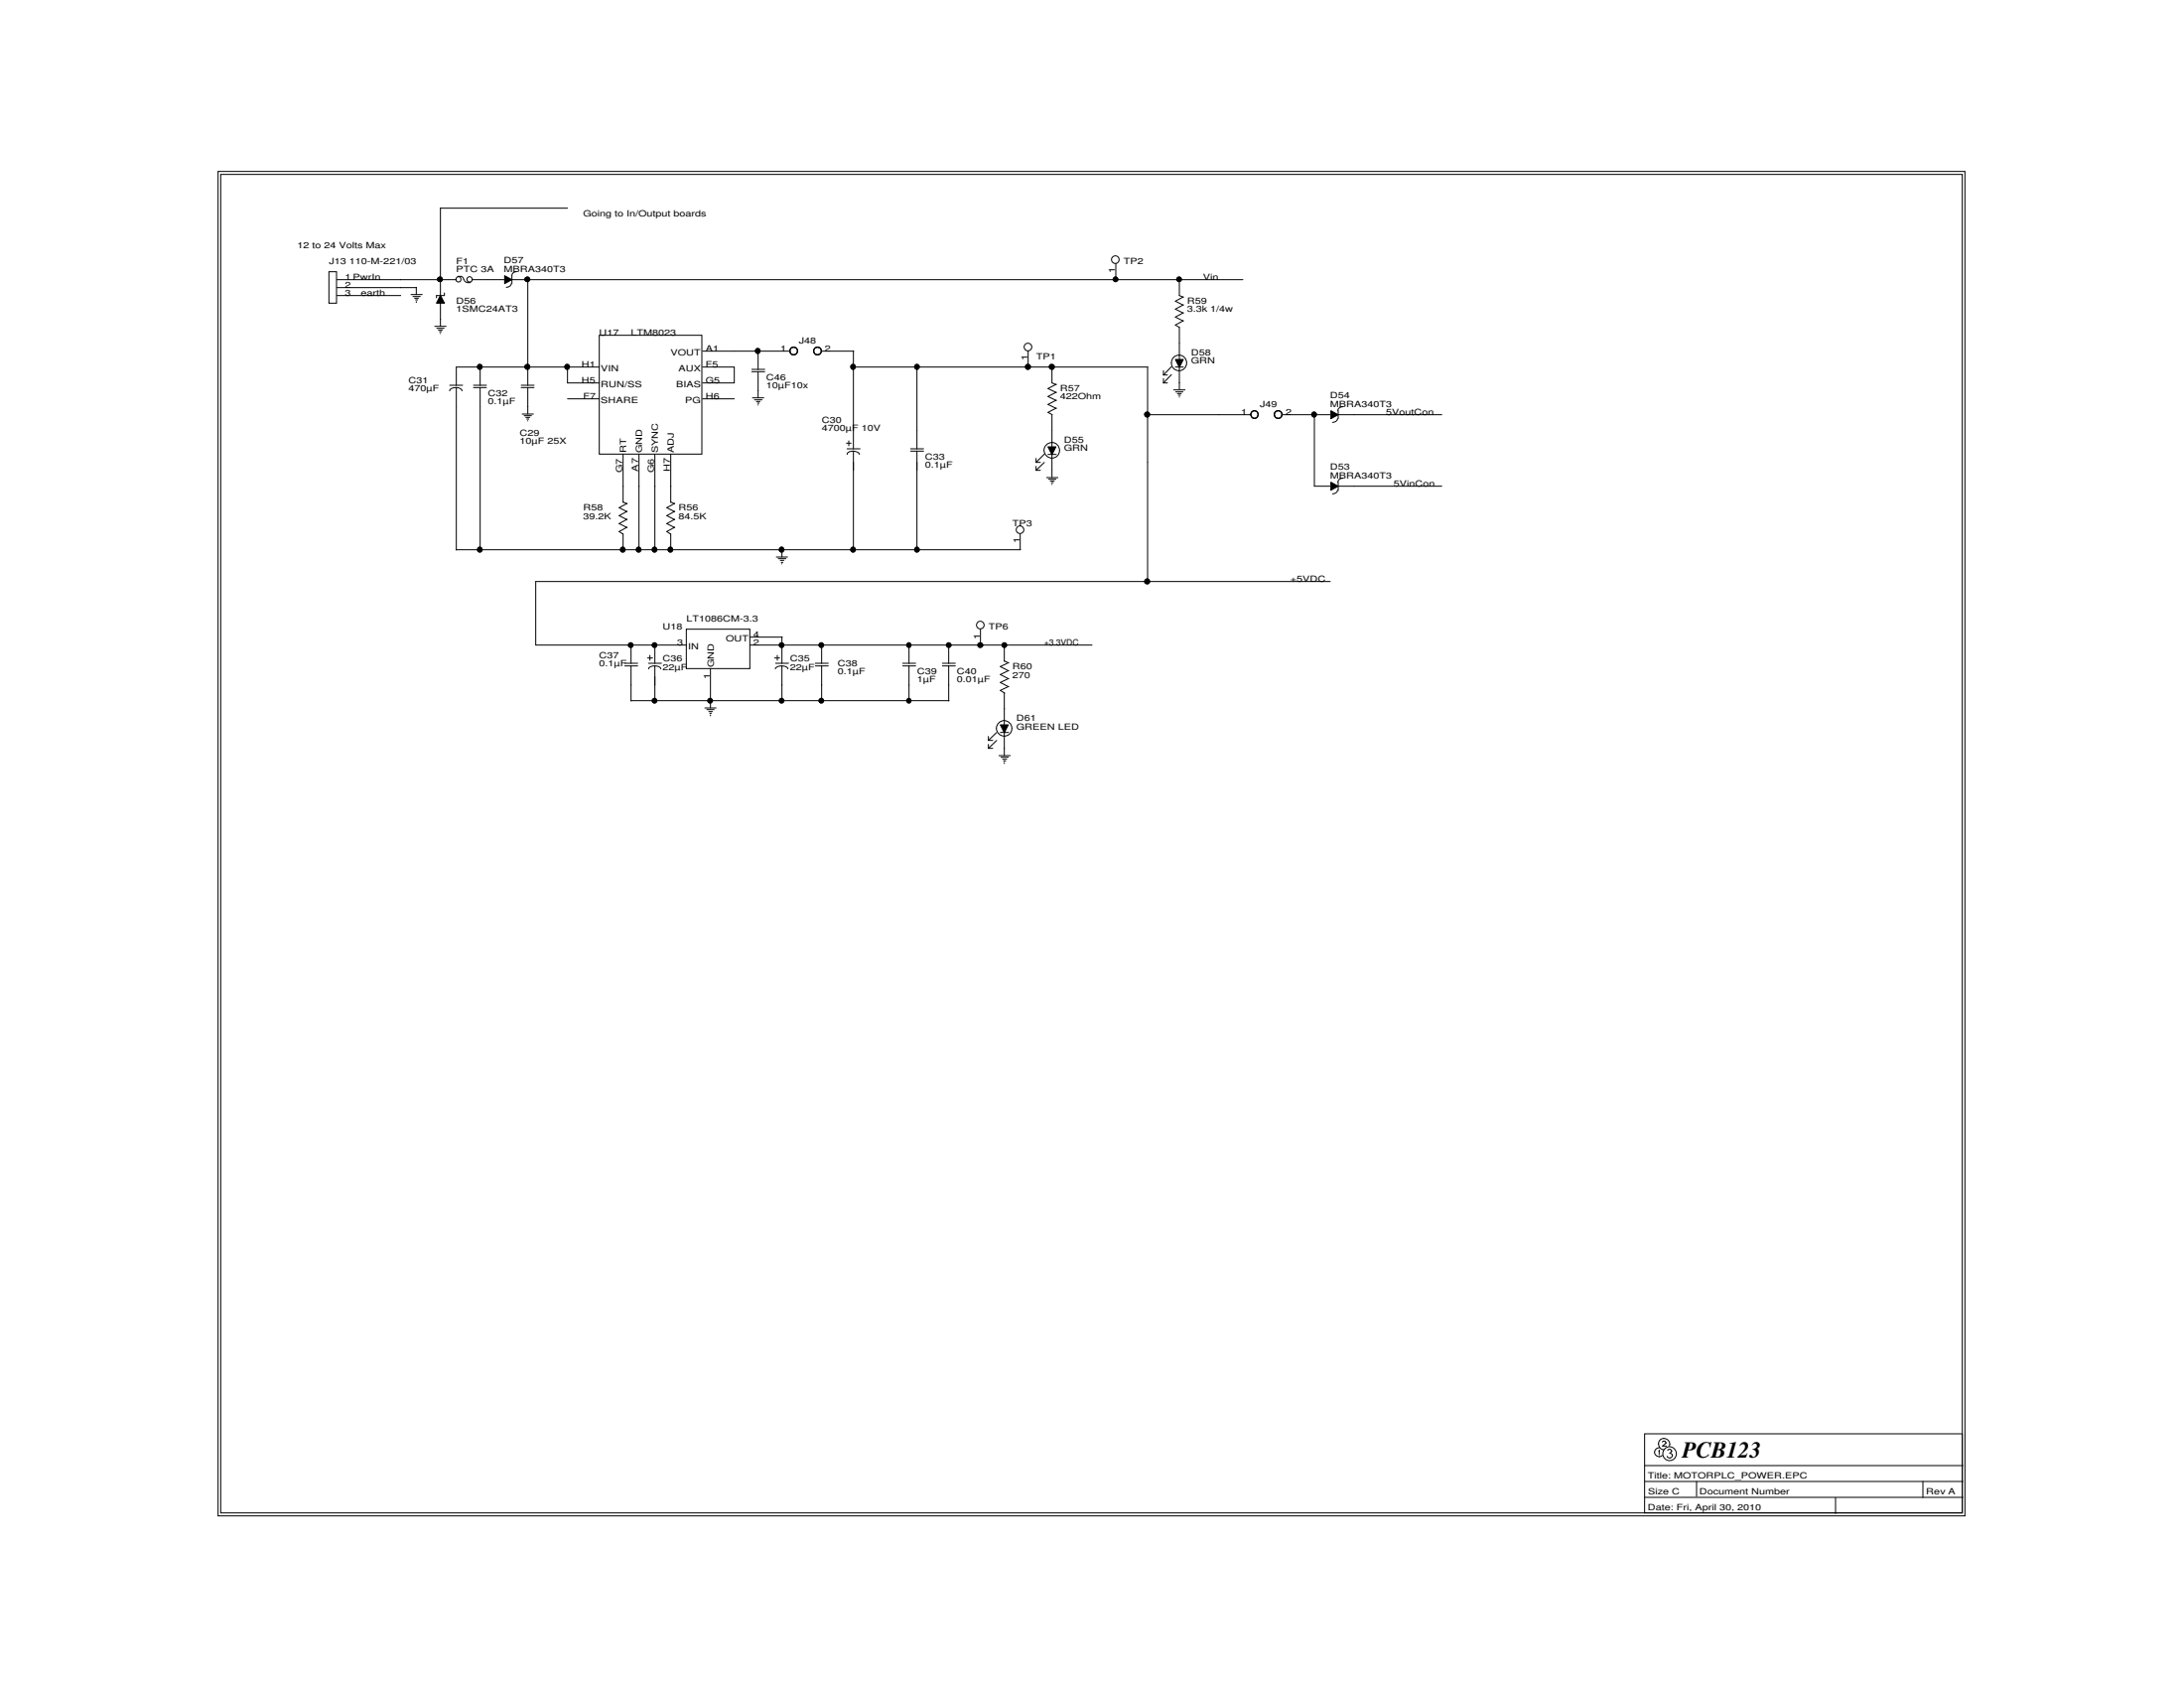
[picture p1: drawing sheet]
<svg xmlns="http://www.w3.org/2000/svg" width="279mm" height="216mm" viewBox="0 0 279 216" stroke-linecap="round" stroke-linejoin="round" font-family="sans-serif">
<g fill="none" stroke="#000" stroke-width=".13">
<path d="M27.9 21.9h223.5v172h-223.5zM28.2 22.3h222.8v171.2h-222.8zM42.1 34.8h1v4h-1zM43.1 35.8h15.3M43.1 36.8h10.2M43.1 37.8h8.2M52.6 37.7h1.4M52.8 37.9h1M53 38.1h.6M53.2 38.4h.2M53.3 38.6h.1M53.3 36.7v1"/>
<path d="M56.3 37.8l.6 1h-1.1zM56.3 26.6v11.2M56.3 38.8v2.9M56.3 26.6h16.3M56.9 37.5v.3h-1.1v.3M58.5 35.3h.5a.4 .4 0 0 1 .3 .5M59.4 35.8a.34 .34 0 0 0 .4 .3M59.8 36.2h.4M60.4 35.8h4.1M64.6 35.3l.9 .5-.9 .5zM65.4 36.3l-.1 .2-.2 .2h-.3M65.5 35.8h93.5"/>
<path d="M66.1 34.8a.51 .51 0 0 0-.6 .5v1M67.5 35.8v13.5M142.7 33.7v2.1M150.9 35.8v2l.5 .2M151.4 38l-1 .5 1 .5M151.4 39l-1 .5 1 .5M55.6 41.7h1.5M55.9 42h.9M56.1 42.2h.5M56.2 42.4h.3M56.3 42.6v.1M57.5 49.3h1.7"/>
<path d="M58.4 49.6l.6 .2 .1 .2M58.4 49.6a.71 .71 0 0 0-.9 .4M58.4 49.6v20.8M60.6 49.3h1.6M60.6 49.6h1.6M61.4 46.9v2.4M61.4 49.6v20.8M66.7 49.3h1.6M66.7 49.6h1.6M66.8 53h1.4M67.1 53.2h.9M67.3 53.4h.5"/>
<path d="M67.4 53.6h.2M67.5 49.6v3.4M67.5 53.8h.1M72.6 46.9v2.1h4.1M72.6 51h4.1M76.7 42.9h13.1v15.2h-13.1zM76.7 46.9h-18.3v2.4M79.7 58.1v6.2M81.7 58.1v12.3M83.8 58.1v12.3M85.8 58.1v6.2M89.9 46.9h4v2.1h-4"/>
<path d="M89.9 44.9h11.2M89.9 51h4M96.2 47.2h1.6M96.2 47.5h1.6M96.3 50.9h1.4M96.5 51.1h1M96.8 51.4h.4M96.9 51.6h.2M97 44.9v2.4M97 47.5v3.4M97 51.8h.1M105.1 44.9h4.1"/>
<path d="M108.3 56.7h.6M108.4 57.4h1.6M108.6 56.4v.6M109.2 57.7l.6 .2 .1 .2M109.2 57.7a.66 .66 0 0 0-.8 .4M109.2 44.9v12.5M109.2 57.7v12.7M109.2 46.9h37.6M116.5 57.4h1.7M116.5 57.7h1.7M117.3 46.9v10.5M117.3 57.7v12.7"/>
<path d="M131.5 44.9v2M132.5 58.6v.5M132.5 59.6v.6M132.5 59.1h.6M133.6 59.1l-1.1 1.1M133.6 58.1l-1.1 1M134.1 57.1h1l-.5 1.1zM134.1 58.1h1M134.6 46.9v2.1l.5 .2M134.6 53v4.1M134.6 58.1v3M135.1 49.1l-1 .6 1 .5"/>
<path d="M135.1 50.2l-1 .5 1 .5M135.1 51.2l-1 .5 1 .5M135.1 52.2l-1 .5 .5 .3M146.8 46.9v27.5M146.8 53h13.2M148.8 49h.6M148.8 47.4v.6M148.8 48.4v.6M148.8 48h.6M149.9 47.9l-1.1 1.1M149.9 46.9l-1.1 1.1M150.2 49.9h1.4"/>
<path d="M150.4 46h1l-.5 1zM150.4 46.9h1M150.4 50.1h.9M150.6 50.3h.5M150.7 50.5h.3M150.9 46.9v3M150.9 50.8h.1M151.4 40l-1 .6 1 .5M151.4 41l-1 .6 .5 .3v4M164.1 53h6.1M168.1 53v9.2h2.1M170.3 52.5l.9 .5-.9 .6z"/>
<path d="M171.1 53.6l-.1 .2-.2 .2h-.3M171.2 53h13.2M171.2 52.5v1.1M171.8 52a.53 .53 0 0 0-.6 .5M58.4 70.3h72.2M79.7 68.3v2.1M79.7 64.2l.5 .2M80.2 64.4l-1 .5 1 .5M80.2 65.4l-1 .6 1 .5M80.2 66.4l-1 .6 1 .5M80.2 67.4l-1 .6 .5 .3M85.8 68.3v2.1"/>
<path d="M85.8 64.2l.5 .2M86.3 64.4l-1 .5 1 .5M86.3 65.4l-1 .6 1 .5M86.3 66.4l-1 .6 1 .5M86.3 67.4l-1 .6 .5 .3M99.3 71.2h1.5M99.6 71.5h.9M99.8 71.7h.5M99.9 71.9h.3M100 70.3v.9M100 72.1h.1M130.5 68.3v2"/>
<path d="M132.5 60.2h.6M133.9 61.1h1.4M134.2 61.3h.9M134.4 61.5h.5M134.5 61.7h.2M134.6 61.9v.1M170.2 74.4h-101.7v8.1h19.3M170.3 61.7l.9 .5-.9 .5zM171.1 62.7l-.1 .2-.2 .2-.3 .1M171.2 62.2h13.2M171.2 61.7v1M171.8 61.2a.59 .59 0 0 0-.6 .5"/>
<path d="M79.9 84.8h1.7M79.9 85.2h1.7M80.7 89.6h40.7M80.7 82.5v2.4M80.7 85.2v4.5M82.8 84.2h.7M83 84.8h1.6M83.1 83.8v.7M83.8 85.2a.68 .68 0 0 1 .7 .4M83.8 85.2h-.1a.68 .68 0 0 0-.7 .4M83.8 82.5v2.4M83.8 85.2v4.4"/>
<path d="M87.8 80.5h8.1v5h-8.1zM90.2 90.6h1.4M90.4 90.8h1M90.7 91h.4M90.8 91.2h.2M90.9 91.4h.1M90.9 85.6v5M96 82.5h43.7M96 81.5h4.1M99.1 84.2h.6M99.2 84.8h1.7M99.4 83.8v.7"/>
<path d="M100 85.2a.68 .68 0 0 1 .8 .4M100 85.2a.74 .74 0 0 0-.8 .4M100 81.5v3.4M100 85.2v4.5M104.3 84.8h1.7M104.3 85.2h1.7M105.1 82.5v2.4M105.1 85.2v4.5M115.5 84.8h1.6M115.5 85.2h1.6M116.3 82.5v2.4M116.3 85.2v4.5"/>
<path d="M120.6 84.8h1.6M120.6 85.2h1.6M121.4 82.5v2.4M121.4 85.2v4.5M125.4 80.5v2M126.4 95.7h.6M126.4 94.2v.5M126.4 95.2v.5M126.4 94.7h.6M127.5 94.7l-1.1 1M127.5 93.7l-1.1 1M127.8 96.6h1.4"/>
<path d="M128 92.7h1l-.5 1zM128 93.7h1M128.1 96.9h.9M128.3 97.1h.5M128.4 97.3h.3M128.5 97.5h.1M128.5 82.5v2.1M128.5 88.6v4.1M128.5 93.7v2.9M128.5 84.5l.5 .3M129 84.8l-1 .5 1 .5M129 85.8l-1 .5 1 .5"/>
<path d="M129 86.8l-1 .5 1 .5M129 87.8l-1 .5 .5 .3M210.4 183.4h40.6v10.1h-40.6zM210.4 187.5h40.7M210.4 189.5h40.7M210.4 191.5h40.7M212.2 184.6a.68 .68 0 0 0 .7 .8M212.3 185.5v.6M212.3 185.2a.57 .57 0 0 0-.6 .5 .57 .57 0 0 0 .6 .6M212.3 185.5l-.1 .1M212.6 186.1l-.3 .2M212.7 184.4v-.1h.2l.2 .1v.2"/>
<path d="M212.9 184a.73 .73 0 0 1 .7 1M212.9 184a.67 .67 0 0 0-.7 .7M213.1 184.6l-.4 .4h.5M213.3 186.3l.2 .2h.2M213.4 185.5v-.1h.3l.2 .2M213.6 185.9h.2l.2 .2-.2 .3-.2 .1M213.8 185.6v.2h-.2M217 189.5v1.9M234.8 191.6v2M246 189.5v2.1"/>
<circle cx="56.3" cy="35.7" r=".3"/>
<circle cx="58.6" cy="35.7" r=".33"/>
<circle cx="60.1" cy="35.7" r=".34"/>
<circle cx="67.5" cy="35.7" r=".3"/>
<circle cx="142.7" cy="33.2" r=".49"/>
<circle cx="142.7" cy="35.7" r=".3"/>
<circle cx="150.8" cy="35.7" r=".3"/>
<circle cx="61.4" cy="46.9" r=".31"/>
<circle cx="67.5" cy="46.9" r=".31"/>
<circle cx="72.5" cy="46.9" r=".31"/>
<circle cx="96.9" cy="44.9" r=".31"/>
<circle cx="101.5" cy="44.9" r=".49"/>
<circle cx="104.6" cy="44.9" r=".49"/>
<circle cx="109.1" cy="46.9" r=".31"/>
<circle cx="117.3" cy="46.9" r=".31"/>
<circle cx="131.5" cy="44.4" r=".49"/>
<circle cx="131.5" cy="46.9" r=".32"/>
<circle cx="134.6" cy="46.9" r=".32"/>
<circle cx="134.6" cy="57.6" r="1"/>
<circle cx="146.8" cy="53" r=".31"/>
<circle cx="150.8" cy="46.4" r=".99"/>
<circle cx="160.5" cy="53" r=".48"/>
<circle cx="163.5" cy="53" r=".49"/>
<circle cx="168.1" cy="53" r=".31"/>
<circle cx="61.4" cy="70.3" r=".31"/>
<circle cx="79.7" cy="70.3" r=".31"/>
<circle cx="81.7" cy="70.3" r=".31"/>
<circle cx="83.7" cy="70.3" r=".31"/>
<circle cx="85.8" cy="70.3" r=".31"/>
<circle cx="100" cy="70.3" r=".31"/>
<circle cx="109.1" cy="70.3" r=".31"/>
<circle cx="117.3" cy="70.3" r=".31"/>
<circle cx="125.4" cy="79.9" r=".49"/>
<circle cx="130.5" cy="67.8" r=".49"/>
<circle cx="146.8" cy="74.4" r=".31"/>
<circle cx="80.7" cy="82.5" r=".3"/>
<circle cx="83.7" cy="82.5" r=".3"/>
<circle cx="83.7" cy="89.6" r=".3"/>
<circle cx="90.8" cy="89.6" r=".3"/>
<circle cx="100" cy="89.6" r=".3"/>
<circle cx="100" cy="82.5" r=".3"/>
<circle cx="105.1" cy="82.5" r=".3"/>
<circle cx="105.1" cy="89.6" r=".3"/>
<circle cx="116.3" cy="82.5" r=".28"/>
<circle cx="116.3" cy="89.6" r=".28"/>
<circle cx="121.4" cy="82.5" r=".3"/>
<circle cx="125.4" cy="82.5" r=".31"/>
<circle cx="128.5" cy="93.2" r=".99"/>
<circle cx="128.5" cy="82.5" r=".3"/>
<circle cx="213.6" cy="185.9" r=".88"/>
</g>
<g fill="#000">
<path d="M56.3 37.8l.6 1h-1.1zM64.6 35.3l.9 .5-.9 .5zM134.1 57.1h1l-.5 1.1zM150.4 46h1l-.5 1zM170.3 52.5l.9 .5-.9 .6zM170.3 61.7l.9 .5-.9 .5zM128 92.7h1l-.5 1z"/>
<circle cx="56.3" cy="35.7" r=".3"/>
<circle cx="67.5" cy="35.7" r=".3"/>
<circle cx="142.7" cy="35.7" r=".3"/>
<circle cx="150.8" cy="35.7" r=".3"/>
<circle cx="61.4" cy="46.9" r=".31"/>
<circle cx="67.5" cy="46.9" r=".31"/>
<circle cx="72.5" cy="46.9" r=".31"/>
<circle cx="96.9" cy="44.9" r=".31"/>
<circle cx="109.1" cy="46.9" r=".31"/>
<circle cx="117.3" cy="46.9" r=".31"/>
<circle cx="131.5" cy="46.9" r=".32"/>
<circle cx="134.6" cy="46.9" r=".32"/>
<circle cx="146.8" cy="53" r=".31"/>
<circle cx="168.1" cy="53" r=".31"/>
<circle cx="61.4" cy="70.3" r=".31"/>
<circle cx="79.7" cy="70.3" r=".31"/>
<circle cx="81.7" cy="70.3" r=".31"/>
<circle cx="83.7" cy="70.3" r=".31"/>
<circle cx="85.8" cy="70.3" r=".31"/>
<circle cx="100" cy="70.3" r=".31"/>
<circle cx="109.1" cy="70.3" r=".31"/>
<circle cx="117.3" cy="70.3" r=".31"/>
<circle cx="146.8" cy="74.4" r=".31"/>
<circle cx="80.7" cy="82.5" r=".3"/>
<circle cx="83.7" cy="82.5" r=".3"/>
<circle cx="83.7" cy="89.6" r=".3"/>
<circle cx="90.8" cy="89.6" r=".3"/>
<circle cx="100" cy="89.6" r=".3"/>
<circle cx="100" cy="82.5" r=".3"/>
<circle cx="105.1" cy="82.5" r=".3"/>
<circle cx="105.1" cy="89.6" r=".3"/>
<circle cx="116.3" cy="82.5" r=".28"/>
<circle cx="116.3" cy="89.6" r=".28"/>
<circle cx="121.4" cy="82.5" r=".3"/>
<circle cx="125.4" cy="82.5" r=".31"/>
<circle cx="128.5" cy="82.5" r=".3"/>
</g>
<text font-size="2.9" x="215.2" y="186.5">PCB123</text>
<g font-size="1.1">
<text x="74.6" y="27.6">Going to In/Output boards</text>
<text x="38.1" y="31.7">12 to 24 Volts Max</text>
<text x="42.1" y="33.7">J13 110-M-221/03</text>
<text x="44.2" y="35.8">1 PwrIn</text>
<text x="58.4" y="33.7">F1</text>
<text x="58.4" y="34.8">PTC 3A</text>
<text x="64.5" y="33.7">D57</text>
<text x="64.5" y="34.8">MBRA340T3</text>
<text x="142.7" y="35" transform="rotate(-90 142.7 35)">1</text>
<text x="143.8" y="33.7">TP2</text>
<text x="153.9" y="35.8">Vin</text>
<text x="44.2" y="36.8">2</text>
<text x="44.2" y="37.8">3</text>
<text x="46.2" y="37.8">earth</text>
<text x="58.4" y="38.8">D56</text>
<text x="58.4" y="39.9">1SMC24AT3</text>
<text x="151.9" y="38.8">R59</text>
<text x="151.9" y="39.9">3.3k 1/4w</text>
<text x="74.4" y="46.9">H1</text>
<text x="76.7" y="42.9">U17</text>
<text x="76.9" y="47.5">VIN</text>
<text x="80.7" y="42.9">LTM8023</text>
<text x="85.8" y="45.4">VOUT</text>
<text x="86.8" y="47.5">AUX</text>
<text x="90.3" y="44.9">A1</text>
<text x="90.3" y="46.9">F5</text>
<text x="99.9" y="44.9">1</text>
<text x="102.2" y="43.9">J48</text>
<text x="105.5" y="44.9">2</text>
<text x="131.5" y="46.1" transform="rotate(-90 131.5 46.1)">1</text>
<text x="132.6" y="45.9">TP1</text>
<text x="152.4" y="45.4">D58</text>
<text x="152.4" y="46.5">GRN</text>
<text x="52.3" y="49">C31</text>
<text x="52.3" y="50.1">470µF</text>
<text x="62.4" y="50.6">C32</text>
<text x="62.4" y="51.7">0.1µF</text>
<text x="74.4" y="49">H5</text>
<text x="74.6" y="51">F7</text>
<text x="76.9" y="49.5">RUN/SS</text>
<text x="76.9" y="51.5">SHARE</text>
<text x="86.5" y="49.5">BIAS</text>
<text x="87.7" y="51.5">PG</text>
<text x="90.3" y="49">G5</text>
<text x="90.3" y="51">H6</text>
<text x="98" y="48.6">C46</text>
<text x="98" y="49.7">10µF10x</text>
<text x="135.6" y="50">R57</text>
<text x="135.6" y="51.1">422Ohm</text>
<text x="158.8" y="53">1</text>
<text x="161.2" y="52">J49</text>
<text x="164.5" y="53">2</text>
<text x="170.2" y="50.9">D54</text>
<text x="170.2" y="52">MBRA340T3</text>
<text x="177.3" y="53">5VoutCon</text>
<text x="66.5" y="55.7">C29</text>
<text x="66.5" y="56.8">10µF 25X</text>
<text x="80.1" y="58" transform="rotate(-90 80.1 58)">RT</text>
<text x="82.2" y="58" transform="rotate(-90 82.2 58)">GND</text>
<text x="84.2" y="58" transform="rotate(-90 84.2 58)">SYNC</text>
<text x="86.2" y="58" transform="rotate(-90 86.2 58)">ADJ</text>
<text x="105.2" y="54.1">C30</text>
<text x="105.2" y="55.2">4700µF 10V</text>
<text x="118.4" y="58.8">C33</text>
<text x="118.4" y="59.9">0.1µF</text>
<text x="136.1" y="56.6">D55</text>
<text x="136.1" y="57.7">GRN</text>
<text x="74.6" y="65.3">R58</text>
<text x="79.6" y="60.5" transform="rotate(-90 79.6 60.5)">G7</text>
<text x="81.7" y="60.3" transform="rotate(-90 81.7 60.3)">A7</text>
<text x="83.7" y="60.5" transform="rotate(-90 83.7 60.5)">G6</text>
<text x="85.7" y="60.4" transform="rotate(-90 85.7 60.4)">H7</text>
<text x="86.8" y="65.3">R56</text>
<text x="170.2" y="60.1">D53</text>
<text x="170.2" y="61.2">MBRA340T3</text>
<text x="178.3" y="62.2">5VinCon</text>
<text x="74.6" y="66.4">39.2K</text>
<text x="86.8" y="66.4">84.5K</text>
<text x="129.5" y="67.3">TP3</text>
<text x="130.5" y="69.5" transform="rotate(-90 130.5 69.5)">1</text>
<text x="165.1" y="74.4">+5VDC</text>
<text x="84.8" y="80.5">U18</text>
<text x="86.7" y="82.5">3</text>
<text x="87.8" y="79.5">LT1086CM-3.3</text>
<text x="88.1" y="83.1">IN</text>
<text x="92.9" y="82">OUT</text>
<text x="96.4" y="82.5">2</text>
<text x="96.4" y="81.5">4</text>
<text x="125.4" y="81.7" transform="rotate(-90 125.4 81.7)">1</text>
<text x="126.5" y="80.5">TP6</text>
<text x="133.6" y="82.5">+3.3VDC</text>
<text x="76.7" y="84.2">C37</text>
<text x="76.7" y="85.3">0.1µF</text>
<text x="84.8" y="84.6">C36</text>
<text x="84.8" y="85.7">22µF</text>
<text x="90.8" y="86.8" transform="rotate(-90 90.8 86.8)">1</text>
<text x="91.4" y="85.4" transform="rotate(-90 91.4 85.4)">GND</text>
<text x="101.1" y="84.6">C35</text>
<text x="101.1" y="85.7">22µF</text>
<text x="107.2" y="85.2">C38</text>
<text x="107.2" y="86.3">0.1µF</text>
<text x="117.3" y="86.2">C39</text>
<text x="117.3" y="87.3">1µF</text>
<text x="122.4" y="86.2">C40</text>
<text x="122.4" y="87.3">0.01µF</text>
<text x="129.5" y="85.6">R60</text>
<text x="129.5" y="86.7">270</text>
<text x="130" y="92.2">D61</text>
<text x="130" y="93.3">GREEN LED</text>
<text x="210.8" y="189.1">Title: MOTORPLC_POWER.EPC</text>
<text x="210.9" y="191.2">Size C</text>
<text x="217.4" y="191.2">Document Number</text>
<text x="246.4" y="191.2">Rev A</text>
<text x="210.8" y="193.2">Date: Fri, April 30, 2010</text>
</g>
</svg>
